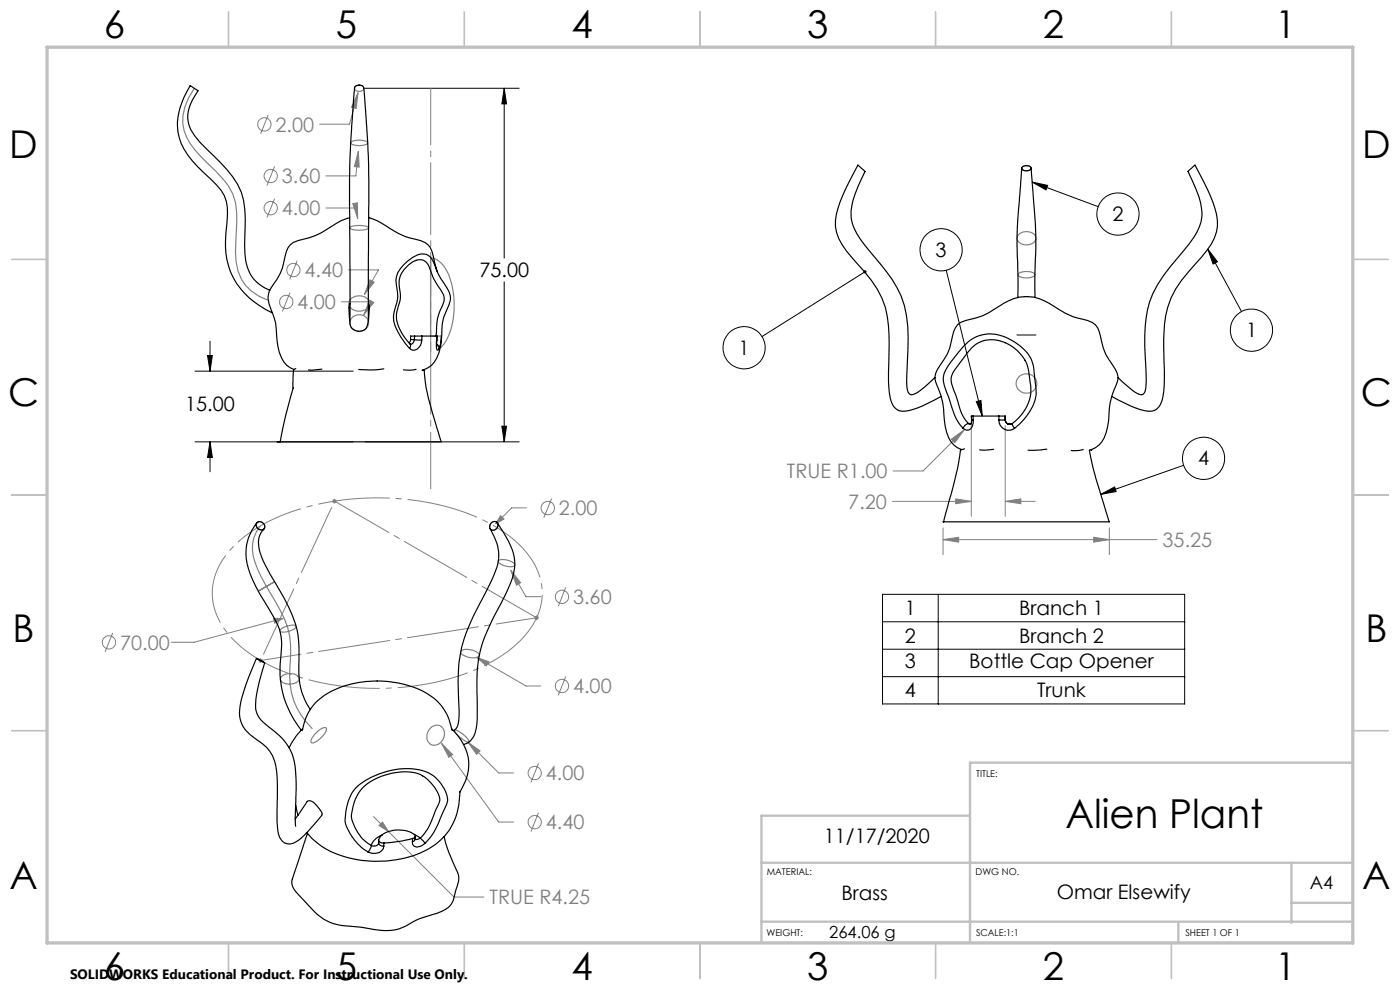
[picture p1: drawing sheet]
<svg xmlns="http://www.w3.org/2000/svg" width="297mm" height="210mm" viewBox="0 0 297 210" stroke-linecap="round" stroke-linejoin="round" font-family="sans-serif">
<g fill="none" stroke="#808080" stroke-width=".21">
<path d="M76 19.7l-.4 3.3-1-.3zM76 19.7l-1.8 6.6h-6.4M56.9 24.4l-1.6 4M58.2 35.3l-1.6 4.1M76 32.1l.2 3.3-1-.1zM76 32.1l-.5 5.2h-6.4M58.2 42.1l-1.6 4.1M63 55.3l-1.5 4M69.1 44.1h6.4l.4 2.2M73.9 57.2h6.4l-3 5.3M74.8 43.2l1-.2 .1 3.3zM78.5 59.4l.9 .5-2.1 2.6z"/>
<path d="M61.5 62l-1.6 4.1M72.4 64h6.4l-1.6 2.8M78.4 63.7l.9 .5-2.1 2.6zM201.8 93.2l2.7-2-1.9 2.7zM204.5 91.2l-8.7 8.7h-6.3M206.1 89.5v20M213.3 90.3v19.2M70.4 106.3h1M70.6 106l.7 .7M70.9 105.8v1M71.3 106l-.7 .7M106.2 109.4l.7 .7-1.7 1z"/>
<path d="M111.7 107.7h-3.2l-3.3 3.4M117 105.8l-1.6 4M189.3 106.4h16.8M200.1 114.5l3.3-.5v1zM200.1 112v5.6M200.1 114.5h45.4M202.7 105.8l3.4 .6-3.4 .4zM213.3 106.4l3.3-.6v1zM213.3 106.4h6.3M232 114l3.3 .5-3.3 .5zM235.3 112v5.6M23.9 134.3l-1.6 4"/>
<path d="M54.9 139.8l.7 .7M55.3 139.6v1M55.6 139.8l-.7 .7M58 131.2h2l-1.7 1zM60 131.2l-18.8 5h-4.9M101.1 139.4l2.6 1-.5 .8zM101.1 139.4l10.5 6.1h3.1M108.4 121l2.1 2.6-.9 .5zM108.4 121l3.2 5.6h3.1M113.3 131h1M113.5 130.7l.7 .7M113.8 130.6v1"/>
<path d="M114.2 130.7l-.7 .7M120 124.6l-1.6 4M54.8 140.1h1M93.7 157.7l2.3 2.3-.8 .6zM93.7 157.7l12.1 16.7h3.1M99.3 157.4l2.5 1.9-.7 .7zM99.3 157.4l6.5 6.6h3.1M120 143.5l-1.6 4M79.2 173.2l17.1 17.1h6.4M80.4 175.1l.7-.7 1.3 2zM114.2 162l-1.6 4M114.2 172.4l-1.6 4"/>
<circle cx="56.1" cy="26.4" r="1.41"/>
<circle cx="57.4" cy="37.3" r="1.41"/>
<circle cx="57.4" cy="44.2" r="1.41"/>
<circle cx="62.2" cy="57.3" r="1.41"/>
<circle cx="60.7" cy="64" r="1.41"/>
<circle cx="116.2" cy="107.8" r="1.41"/>
<circle cx="23.1" cy="136.3" r="1.41"/>
<circle cx="119.2" cy="126.6" r="1.41"/>
<circle cx="119.2" cy="145.5" r="1.41"/>
<circle cx="113.4" cy="174.4" r="1.42"/>
<circle cx="113.5" cy="164" r="1.41"/>
</g>
<g fill="none" stroke="#000" stroke-width=".21">
<path d="M77.5 18.7h32.6M107 18.7l.5 3.3h-1zM107 18.7v36M219 38.6l14 5.2M219 38.6l3.2 .7-.3 1zM107 59.8v33.9M183.5 57.7l-21.9 13.7M200.7 57.3l7.7 31M256.2 52.8l7.2 13.3M256.2 52.8l2.1 2.7-.9 .5zM41.4 78.7h33.5M44 75.4h1l-.4 3.3z"/>
<path d="M44.6 72.4v6.3M41.4 93.7h33.5M44.6 93.7v6.4M44.6 93.7l.4 3.3h-1zM77.5 93.7h32.6M106.5 90.4h1l-.5 3.3zM207.1 85.2l1-.3 .3 3.4zM251.1 98.7l-17.6 6.2M233.5 104.9l3-1.6 .3 1zM187.2 126.1h64.1v23.2h-64.1zM187.2 131.9h64.1M187.2 137.7h64.1"/>
<path d="M199 126.1v23.2M187.2 143.5h64.1"/>
<circle cx="199.7" cy="53" r="4.5"/>
<circle cx="237.2" cy="45.4" r="4.5"/>
<circle cx="157.9" cy="73.8" r="4.5"/>
<circle cx="265.5" cy="70" r="4.5"/>
<circle cx="255.3" cy="97.2" r="4.5"/>
</g>
<g fill="none" stroke="#808080" stroke-width=".25">
<path d="M41.2 18.7a11 11 0 0 0-2.1 9 13.6 13.6 0 0 0 3.5 5.5 50.4 50.4 0 0 1 5.8 6.2 11.9 11.9 0 0 1 1.8 7.6l-.1 2.2a24.2 24.2 0 0 0 .4 8.3 9.2 9.2 0 0 0 6.3 6.2M75.5 18.3a1.07 1.07 0 0 1 1.7 .5 1.06 1.06 0 0 1-1.1 .6 1.06 1.06 0 0 1-.9-.8zM74.5 30.1a3.6 3.6 0 0 1 3.5 .1v.1a2.63 2.63 0 0 1-2.5 .5l-.9-.2a.25 .25 0 0 1-.2-.2 .25 .25 0 0 1 .1-.3zM216.9 35.5a1.19 1.19 0 0 1 1.9 .3 1.22 1.22 0 0 1-2.1-.1zM74.2 48.2a5.1 5.1 0 0 1 3.9 0l.1 .1a4.3 4.3 0 0 1-3.7 .3l-.3-.2zM91.3 54.7a4.5 4.5 0 0 1 3.7 3.1 17.4 17.4 0 0 1-.6 14.8l-.9 1.2v-2.5h-2.2zM216 49.8a2.36 2.36 0 0 1 3.7 .4 1.46 1.46 0 0 1-1.7 1.7 1.63 1.63 0 0 1-2.1-1.8zM216.1 58a3.5 3.5 0 0 1 3.4 .1 1.33 1.33 0 0 1-1.6 .8 1.66 1.66 0 0 1-1.9-.7zM74.4 63.4a2.52 2.52 0 0 1 4 .7 1.95 1.95 0 0 1-2.6 1.9 1.64 1.64 0 0 1-1.6-2.3zM74.7 67.4a1.95 1.95 0 0 1 2.4-.5 1.95 1.95 0 0 1 .9 2.3 2.03 2.03 0 0 1-2.3 1 2.03 2.03 0 0 1-1.5-2.1zM215.8 71l3.9 .1zM216.2 79.9a2.12 2.12 0 0 1 3.2 .1 2.12 2.12 0 0 1-.7 3.2 2.12 2.12 0 0 1-2.6-.6 2.12 2.12 0 0 1 .1-2.7z"/>
<path d="M54.6 110.8a.98 .98 0 0 1 1.3 .2 .98 .98 0 0 1-.1 1.4 1.04 1.04 0 0 1-1.2-.4 1.04 1.04 0 0 1 0-1.2zM55.3 111.5a7.5 7.5 0 0 0-1.2 7.8 40 40 0 0 0 4.4 8.4 19.7 19.7 0 0 1 3.1 8.9v3.4a17.4 17.4 0 0 0 2.2 11.6l2.5 3M104.1 111a.84 .84 0 0 1 1.4-.2 .84 .84 0 0 1-.2 1.4 .82 .82 0 0 1-1.3 0 .82 .82 0 0 1 .1-1.2zM105.7 118.9a3 3 0 0 1 3.5 .9 1.45 1.45 0 0 1-1.8 .3 1.54 1.54 0 0 1-1.7-1.2zM54.8 125.4l3.4-2zM59.5 133.5a3.9 3.9 0 0 1 3.3-.7 2.75 2.75 0 0 1-2.6 1.3l-.6-.1a.27 .27 0 0 1-.2-.2 .27 .27 0 0 1 .1-.3zM97.8 138.1a3.2 3.2 0 0 1 3.9 .8v.1a2.2 2.2 0 0 1-2.6 .3l-1.1-.5-.2-.3zM59.7 143.5a2.8 2.8 0 0 1 3.7 .2l.1 .1a1.7 1.7 0 0 1-2.1 1.3 1.6 1.6 0 0 1-1.9-1.1zM66.7 155.8a3.1 3.1 0 0 1 2.4-1.4h.1a3.7 3.7 0 0 1-2.2 2.9l-.1 .1a.52 .52 0 0 1-.9 .1 .52 .52 0 0 1 .1-.8zM91.2 154.6a1.76 1.76 0 0 1 2.3-.5 1.76 1.76 0 0 1 .7 2.3 1.95 1.95 0 0 1-3.2 1.2 2.35 2.35 0 0 1 .2-3zM96.4 154.9a3.9 3.9 0 0 1 2.6 1.6l.4 .5 .1 .4a5 5 0 0 1-3.1-2.5z"/>
</g>
<path d="M110.9 135.3a12.9 12.9 0 0 0 2.9-14.9 23.7 23.7 0 0 0-12-10.4 56.1 56.1 0 0 0-44 .2 23.1 23.1 0 0 0-11.7 10.6 12.8 12.8 0 0 0 2.9 14.3 34.6 34.6 0 0 0 17.9 9.4 56.5 56.5 0 0 0 35.4-3.1l4.5-2.6 2.2-1.7 1.9-1.8" fill="none" stroke="#808080" stroke-width=".21" stroke-dasharray="15.2 1.3 1.3 1.3" stroke-dashoffset="5.1" stroke-linecap="butt"/>
<g fill="none" stroke="#c0c0c0" stroke-width=".35">
<path d="M48.5 2.5v7.5M98.5 2.5v7.5M148.5 2.5v7.5M198.5 2.5v7.5M248.5 2.5v7.5M2.5 55h7.5M287 55h7.5M2.5 105h7.5M287 105h7.5M2.5 155h7.5M287 155h7.5M48.5 200v7.5"/>
<path d="M98.5 200v7.5M148.5 200v7.5M198.5 200v7.5M248.5 200v7.5"/>
</g>
<path d="M205.8 173h-44.3v27M287 161.8h-81.2v38.2M161.5 195.5h125.5M161.6 183h125.4M250 195.8v4.2M274 183v12.8M274 191.5h13" fill="none" stroke="#c0c0c0" stroke-width=".5"/>
<path d="M10 10h277v190h-277z" fill="none" stroke="#c0c0c0" stroke-width=".7"/>
<path d="M55.3 140.1l15.7-33.8" fill="none" stroke="#808080" stroke-width=".21" stroke-dasharray="15.2 1.3 1.3 1.3" stroke-dashoffset="-1.5"/>
<path d="M71 106.3l42.8 24.7" fill="none" stroke="#808080" stroke-width=".21" stroke-dasharray="15.2 1.3 1.3 1.3" stroke-dashoffset="1.9"/>
<path d="M113.8 131l-58.5 9.1" fill="none" stroke="#808080" stroke-width=".21" stroke-dasharray="15.2 1.3 1.3 1.3" stroke-dashoffset="6.6"/>
<path d="M91.4 18.7v85" fill="none" stroke="#808080" stroke-width=".21" stroke-dasharray="15.2 1.3 1.3 1.3" stroke-dashoffset="3.2"/>
<path d="M91.4 74.7v-20" fill="none" stroke="#808080" stroke-width=".21" stroke-dasharray="15.2 1.3 1.3 1.3" stroke-dashoffset="7.2"/>
<path d="M44 75.4h1l-.4 3.3zM44.6 93.7l.4 3.3h-1zM107 18.7l.5 3.3h-1zM106.5 90.4h1l-.5 3.3z" fill="#000"/>
<path d="M202.7 105.8l3.4 .6-3.4 .4zM213.3 106.4l3.3-.6v1zM201.8 93.2l.8 .7 1.9-2.7zM232 114l3.3 .5-3.3 .5zM200.1 114.5l3.3-.5v1zM106.2 109.4l-1 1.7 1.7-1zM108.4 121l1.2 3.1 .9-.5zM101.1 139.4l2.1 1.8 .5-.8zM99.3 157.4l1.8 2.6 .7-.7zM93.7 157.7l1.5 2.9 .8-.6zM80.4 175.1l2 1.3-1.3-2zM58 131.2l.3 1 1.7-1zM78.5 59.4l-1.2 3.1 2.1-2.6zM78.4 63.7l-1.2 3.1 2.1-2.6zM74.8 43.2l1.1 3.1-.1-3.3zM76 32.1l-.8 3.2 1 .1zM76 19.7l-1.4 3 1 .3z" fill="#808080"/>
<path d="M256.2 52.8l2.1 2.7-.9 .5zM183.2 57.5a.35 .35 0 0 0 .3 .5 .35 .35 0 0 0 .3-.5l-.3 .2 .3-.2-.2-.2zM219 38.6l3.2 .7-.3 1zM207.1 85.2l1-.3 .3 3.4zM233.5 104.9l3-1.6 .3 1z" fill="#000"/>
<g fill="none" stroke="#000" stroke-width=".25">
<path d="M216.7 35.7l-.3 4.3a105.5 105.5 0 0 0-.4 19.1l-.1 4M216.8 35.5a1.3 1.3 0 0 1 2 .2 1.17 1.17 0 0 1-2.1 0zM218.8 35.7v1.3a132.9 132.9 0 0 1 .7 23l.1 3.1M252 36.4l1.5-1.4 1 2a26 26 0 0 1 3.8 9.9 8.7 8.7 0 0 1-2.3 6.3l-1.2 1.4a50.9 50.9 0 0 0-5.4 6.7 20.2 20.2 0 0 0-2.5 10.7 76.2 76.2 0 0 1-.2 12.4 2.94 2.94 0 0 1-2.8 2.8h-.5a22.3 22.3 0 0 1-7.5-3.1l1-2.8 .3-1.2 1.8 1.7a6.7 6.7 0 0 0 3.1 1.9l.7-.4a5.4 5.4 0 0 0 .4-2.6l-.1-3.2a38.5 38.5 0 0 1 .8-13.4 33.5 33.5 0 0 1 7.2-10.9 17.2 17.2 0 0 0 3.7-6.1l.2-2.1a16.5 16.5 0 0 0-2-6.6zM74.2 46.2a21.8 21.8 0 0 0-6 3.2 18.4 18.4 0 0 1-5 1.6 3.5 3.5 0 0 0-2.7 3.3 11.9 11.9 0 0 1-2.6 6.1l-.7 1.2M78.2 46.2a13.7 13.7 0 0 1 4.8 2.4 15.3 15.3 0 0 0 6.2 2.4 3.6 3.6 0 0 1 2.7 3.3l.9 3.4M57.2 61.6a7.9 7.9 0 0 1-5.2-7.7l-.1-3.6a27.4 27.4 0 0 0-.7-9.5 22 22 0 0 0-6-7.9 17.9 17.9 0 0 1-5.1-6.4 7.3 7.3 0 0 1 1.2-6.2l.7-1-1.6-1.1a14.1 14.1 0 0 0-2.4 11 16.7 16.7 0 0 0 5.3 7.5 18.4 18.4 0 0 1 4.3 4.8 15.2 15.2 0 0 1 .3 7.7 15.5 15.5 0 0 0 8.4 16.4l1.5 .8M57.2 61.6v.1a4.3 4.3 0 0 0 .3 3.9l.3 .8M57.8 66.4a10 10 0 0 1 .9 4.5 9.5 9.5 0 0 0 2.1 6.6l1.6 .9M62.3 78.6l-.2 2.7 .1 1-1.6 5.8-1.2 5.6h-.6h34.8M62.8 78.2l-.5 .4M68.3 78.3l-2 .2-.9-.1"/>
<path d="M74.2 68.1v-26a233.8 233.8 0 0 1 1-23.6 1.17 1.17 0 0 1 2 .2l.2 3.2a245.7 245.7 0 0 1 .8 29.1v17.1M74.3 64.4l-.1 .1a11.9 11.9 0 0 0 .3 4.8 1.9 1.9 0 0 0 2 1 1.9 1.9 0 0 0 1.5-1.6 9.7 9.7 0 0 0 .3-4l-.2-.3M81.4 78.2l-2.8 .3-2.5-.1M86.9 73.9a14.3 14.3 0 0 1-3.4-5.8 10.8 10.8 0 0 1 .7-4.2l.2-1.1-.1-1.1a5.5 5.5 0 0 1 2.4-6.5 4.1 4.1 0 0 1 3.9-1.2 5.2 5.2 0 0 1 2.1 3.5l.9 1.7a9.8 9.8 0 0 1 2 4l-.2 1a15.8 15.8 0 0 0-1.6 4.8 13.6 13.6 0 0 1-.6 4.9M87 73l.1 .4-.2 .5M87.1 72l-.3 .8M87.1 72h.8M87.9 72a.85 .85 0 0 1-.9 1M87.9 72l1.6 .1M87.9 71.3v.7M87.9 71.3h1.6M87.9 71.3h-.8v.7"/>
<path d="M88.3 78.3l-1.1 .2-1.6-.1M89.5 72.1a1.99 1.99 0 0 1-2 2.2l-.6-.4M89.5 71.3v.8M89.5 71.3h3.2M89.9 78.4l.1 .1h-.4M90 78.6a53.5 53.5 0 0 0 3 13l.6 2.1M92.5 71.3a14.4 14.4 0 0 1 1.2-6.1 2.98 2.98 0 0 0-.3-3.8 17.2 17.2 0 0 1-2.6-5.2 2.36 2.36 0 0 0-3.7-.3 5.3 5.3 0 0 0-2.2 6.3v1.2a13.3 13.3 0 0 0-.8 4.5 10.9 10.9 0 0 0 2.9 5.1M92.6 72.1v1.6a.33 .33 0 0 0 0 .4 .33 .33 0 0 0 .3 .2l.3-.4M92.6 72.1h.1M92.6 73l.4 .4 .2 .5M92.7 72.1v1.4M92.7 71.3v.8"/>
<path d="M92.7 71.3l-.1 .8M93.6 71.9a8.5 8.5 0 0 1-2 5.6l-.8 .5-1.3 .6M217.4 76.3a13.8 13.8 0 0 1 1.2 5 8.8 8.8 0 0 1-3.8 8.5M217.4 76.4a8.5 8.5 0 0 0-8.3-4.2 7.9 7.9 0 0 0-4.8 3.9 9.8 9.8 0 0 0-2.5 4.3l.1 1.2 .9 2.5a15.6 15.6 0 0 0 2.1 5.1l.6 .6M198.3 80.1l-1 .9a11.2 11.2 0 0 1-3.7 2.7h-.5l-.3-.3a3.9 3.9 0 0 1-.5-2.4l.2-4.7a30.4 30.4 0 0 0-1.4-13.6 40.1 40.1 0 0 0-6.6-9.4 14.9 14.9 0 0 1-3.8-6.5 9.7 9.7 0 0 1 .7-5.6l2.1-4.8-1.5-1.4-1 2a26 26 0 0 0-3.8 9.9 8.7 8.7 0 0 0 2.3 6.3l1.2 1.4a38 38 0 0 1 6.4 8.6 22.8 22.8 0 0 1 1.5 9.7v9.3a6 6 0 0 0 1.6 4.6l.6 .3 .8 .1 2-.3 2-.8 4-2M199.6 84.1l.1 .1a19.2 19.2 0 0 1 .6 4.9 8.6 8.6 0 0 0 2.1 5.3l1.5 .9M203.8 95.5a103 103 0 0 1-3.7 15.2h35.2l-2.9-9.5-1.3-5.7M204 95.3l-.2 .1M204.3 90.9a13.1 13.1 0 0 1-2.8-5.9 17.8 17.8 0 0 1-1.4-4.7 9.2 9.2 0 0 1 2.5-4.6 12.2 12.2 0 0 1 5-4.4 8.5 8.5 0 0 1 7.8 1.4 7.5 7.5 0 0 1 4 5.9l.1 1a11.4 11.4 0 0 1-.2 6.2 13.6 13.6 0 0 1-4.1 5.1M204.6 95.2l-.8 .2M205.5 89.8a1.45 1.45 0 0 0-1.2 1.1M205.5 89.8l.5 .2"/>
<path d="M205.5 89.8h.5M206.1 89.1l-.2 .9M206.4 88.3h-.3v.5v.3h.4M206.4 88.3l.1 .8M206.4 88.3h5.5M206.5 89.1a1.76 1.76 0 0 1-1.4 2.2l-.8-.4M210.8 95.3l-1.7 .2-1.3-.1M211.9 89.1a2.09 2.09 0 0 0 1.1 1.9 2.09 2.09 0 0 0 2.2-.1M211.9 88.3h1.3v.7M211.9 88.3v.8M213.2 89l-1.3 .1M213.2 89l.2 .5 .5 .4"/>
<path d="M213.2 89h.1M213.3 89a.97 .97 0 0 0 .9 1M213.3 88.3v.7M213.7 89.8h1.1M213.9 89.9l.3 .1M214.8 89.8l-.9 .1M214.8 89.8l.4 1.1M222.1 95.3l-4 .2M229.8 95.3l-.9 .3h-1.6M231.5 95.4v.2M235.9 84.1l-.1 .1a17.4 17.4 0 0 0-.6 4.9 8.9 8.9 0 0 1-2.1 5.3l-.7 .6-1.3 .5M237.2 80.1a4.5 4.5 0 0 0-1.2-2.7 14.9 14.9 0 0 1-2.8-7.1 3.2 3.2 0 0 0-2.4-2.3 16.2 16.2 0 0 1-7.2-3 9.9 9.9 0 0 0-5.7-2.1 9 9 0 0 0-6 2.1 15.7 15.7 0 0 1-7.1 3 3.4 3.4 0 0 0-2.7 3.3 11.9 11.9 0 0 1-2.6 6.1 4.5 4.5 0 0 0-1.2 2.7l.2 1 1.1 3"/>
<path d="M54.5 110.9a10.6 10.6 0 0 0-1.4 10.8 56.9 56.9 0 0 0 4.9 9 11.4 11.4 0 0 1 1.6 8.1 20.4 20.4 0 0 0 4.3 16.1M54.5 110.9a.96 .96 0 0 1 1.4 .1 .96 .96 0 0 1-.2 1.4 1.07 1.07 0 0 1-1-.4 1.07 1.07 0 0 1-.2-1.1zM56 112.2a4.5 4.5 0 0 0-.9 4.7 39.5 39.5 0 0 0 4.3 8.5 25.6 25.6 0 0 1 3.9 10l.1 4.5a15.7 15.7 0 0 0 2.4 10.6M104 112.1a9.8 9.8 0 0 1 1.4 8.1 82.1 82.1 0 0 1-4.9 10.3 30.7 30.7 0 0 0-3.2 17.1 22.4 22.4 0 0 1-.2 6.3 1.55 1.55 0 0 1-.9 1.1M104.3 110.9a.83 .83 0 0 1 1.2 0 .83 .83 0 0 1-.2 1.2 .85 .85 0 0 1-1.3 .1 .85 .85 0 0 1 .3-1.3zM105.5 110.9a18.7 18.7 0 0 1 3.7 8.1 14.7 14.7 0 0 1-2.3 7.8 53.1 53.1 0 0 0-5.1 11.4 50.6 50.6 0 0 0-.6 12.5 11.1 11.1 0 0 1-.9 5.8 2.99 2.99 0 0 1-2 1.4M54.4 139.7a39.9 39.9 0 0 0-3.6 10.9 6.2 6.2 0 0 0 3.2 6 8.6 8.6 0 0 1 4.7 7.2l.1 4.8a52.9 52.9 0 0 0 .3 8.2 2.48 2.48 0 0 0 1.7 2.1 2.48 2.48 0 0 0 2.6-.7 35.2 35.2 0 0 0 4.9-5.4 5.4 5.4 0 0 0-2.5-2.9l-.6 .1-2.6 3.7M54.4 139.7l1.7 .9zM56.2 140.6a27.6 27.6 0 0 0-2 9.5 4.8 4.8 0 0 0 2.1 3.5 17.7 17.7 0 0 1 5.2 5.3 18.3 18.3 0 0 1 1.3 9.2l-.2 5.5 .1 1.7M64.1 155a11.4 11.4 0 0 1 7.8-9.1 22.6 22.6 0 0 1 18.7 1.2 11.3 11.3 0 0 1 5.3 7.9M64.2 154.6a12.3 12.3 0 0 0-2.9 4M95.8 154.6h.1a11.3 11.3 0 0 1 3.5 7.5 12.3 12.3 0 0 1-1.9 6"/>
<path d="M62.7 170.8l.5 2.1M65.2 176.8l-2.7 8.2a3.6 3.6 0 0 0-.4 3.2l1.3 1.6a37.5 37.5 0 0 0 5.3 5.2 13.2 13.2 0 0 0 6.5 1.6l2.9 .3a10.8 10.8 0 0 0 8.9-1 27.6 27.6 0 0 1 6.4-2.4 4.4 4.4 0 0 0 3.2-4.3l.4-1.2a3.9 3.9 0 0 0 .1-2.9M78.8 179.3l-.3 .8-.4 .6M80.3 178.3v.5M80.3 178.8a1.08 1.08 0 0 1-1.5 .5M80.3 178.8a.95 .95 0 0 0 1.1 .7M81.1 177.1l-1.3 .7-.7 .8-.3 .7M81.4 179.5a2.13 2.13 0 0 1-3.3 1.2M81.4 178.8v.7M87.5 178.5a1.1 1.1 0 0 0 .6 1.1 1.1 1.1 0 0 0 1.2-.2l.9-.6M87.5 177.9a29 29 0 0 1-6.1 .9M87.5 177.9a.49 .49 0 0 0 .5-.3 .49 .49 0 0 0-.1-.6 6.1 6.1 0 0 0-7.2 .5l-.4 .6a.71 .71 0 0 0 .7 .7h.4"/>
<path d="M87.5 177.9v.6M88 177.1l1.2 .7M88.1 178v.1M88.1 178l-.3 .4-.3 .1M88.1 177.4v.6M89.2 177.8l1 1M89.2 177.8l-.5 .2h-.6M89.6 164.5a11.4 11.4 0 0 0-9.4 .5 8.9 8.9 0 0 0-5.6 8.7 9.5 9.5 0 0 0 4.2 5.6M89.6 164.6h.1M89.6 164.6a8.5 8.5 0 0 1 3.7 5l-.1 .6-.7 1.6a14.1 14.1 0 0 1-3.3 6M90.2 178.8a20.8 20.8 0 0 0 4-7 4.1 4.1 0 0 0-.4-5.2 7.7 7.7 0 0 0-7.1-3.6 16.7 16.7 0 0 0-11.4 4.3 10.7 10.7 0 0 0-2 7.6 11.5 11.5 0 0 0 4.8 5.8M94.2 177.4l1 3.5 1.9 4.2"/>
<path d="M97.6 167.9a13.5 13.5 0 0 1-10 13.6 24 24 0 0 1-19.2-1.8l-2.2-1.8-1.1-1.3"/>
</g>
<text font-size="8.5" x="226" y="175.7">Alien Plant</text>
<g font-size="8.1">
<text x="22" y="8">6</text>
<text x="71.2" y="8">5</text>
<text x="121.2" y="8">4</text>
<text x="171.3" y="8">3</text>
<text x="221.3" y="8">2</text>
<text x="270.5" y="8">1</text>
<text x="2" y="33.6">D</text>
<text x="289" y="33.6">D</text>
<text x="1.7" y="86.1">C</text>
<text x="288.7" y="86.1">C</text>
<text x="2.7" y="136.1">B</text>
<text x="289.7" y="136.1">B</text>
<text x="2" y="188.6">A</text>
<text x="289" y="188.6">A</text>
<text x="22" y="208">6</text>
<text x="71.2" y="208">5</text>
<text x="121.2" y="208">4</text>
<text x="171.3" y="208">3</text>
<text x="221.3" y="208">2</text>
<text x="270.5" y="208">1</text>
</g>
<g font-size="4.2" fill="#808080">
<text x="58.4" y="27.9">2.00</text>
<text x="59.8" y="38.9">3.60</text>
<text x="59.8" y="45.7">4.00</text>
<text x="64.6" y="58.8">4.40</text>
<text x="63.1" y="65.6">4.00</text>
<text x="166.9" y="101.5">TRUE R1.00</text>
<text x="180" y="107.9">7.20</text>
<text x="118.6" y="109.3">2.00</text>
<text x="246.6" y="116.1">35.25</text>
<text x="121.6" y="128.1">3.60</text>
<text x="25.5" y="137.8">70.00</text>
<text x="121.6" y="147.1">4.00</text>
<text x="115.8" y="165.5">4.00</text>
<text x="115.8" y="175.9">4.40</text>
<text x="103.9" y="191.9">TRUE R4.25</text>
</g>
<g font-size="4.2">
<text x="236" y="46.9">2</text>
<text x="101.7" y="58.8">75.00</text>
<text x="198.5" y="54.5">3</text>
<text x="264.3" y="71.5">1</text>
<text x="156.7" y="75.2">1</text>
<text x="39.3" y="87.1">15.00</text>
<text x="254.2" y="98.7">4</text>
<text x="192" y="130.5">1</text>
<text x="216.2" y="130.5">Branch 1</text>
<text x="192" y="136.3">2</text>
<text x="216.2" y="136.3">Branch 2</text>
<text x="192" y="141.7">3</text>
<text x="205.6" y="141.7">Bottle Cap Opener</text>
<text x="192" y="147.9">4</text>
<text x="220" y="147.9">Trunk</text>
<text x="174.8" y="178.9">11/17/2020</text>
<text x="178.5" y="190.9">Brass</text>
<text x="224.2" y="190.8">Omar Elsewify</text>
</g>
<text font-size="3.9" x="277.9" y="188.5">A4</text>
<text font-size="3.5" x="175.9" y="199">264.06 g</text>
<text font-size="2.9" x="14.9" y="207.6">SOLIDWORKS Educational Product. For Instructional Use Only.</text>
<g font-size="2">
<text x="207.1" y="164.9">TITLE:</text>
<text x="162.6" y="185.5">MATERIAL:</text>
<text x="207" y="185.5">DWG NO.</text>
<text x="162.6" y="198.5">WEIGHT:</text>
<text x="207.1" y="198.6">SCALE:1:1</text>
<text x="251.5" y="198.6">SHEET 1 OF 1</text>
</g>
</svg>
